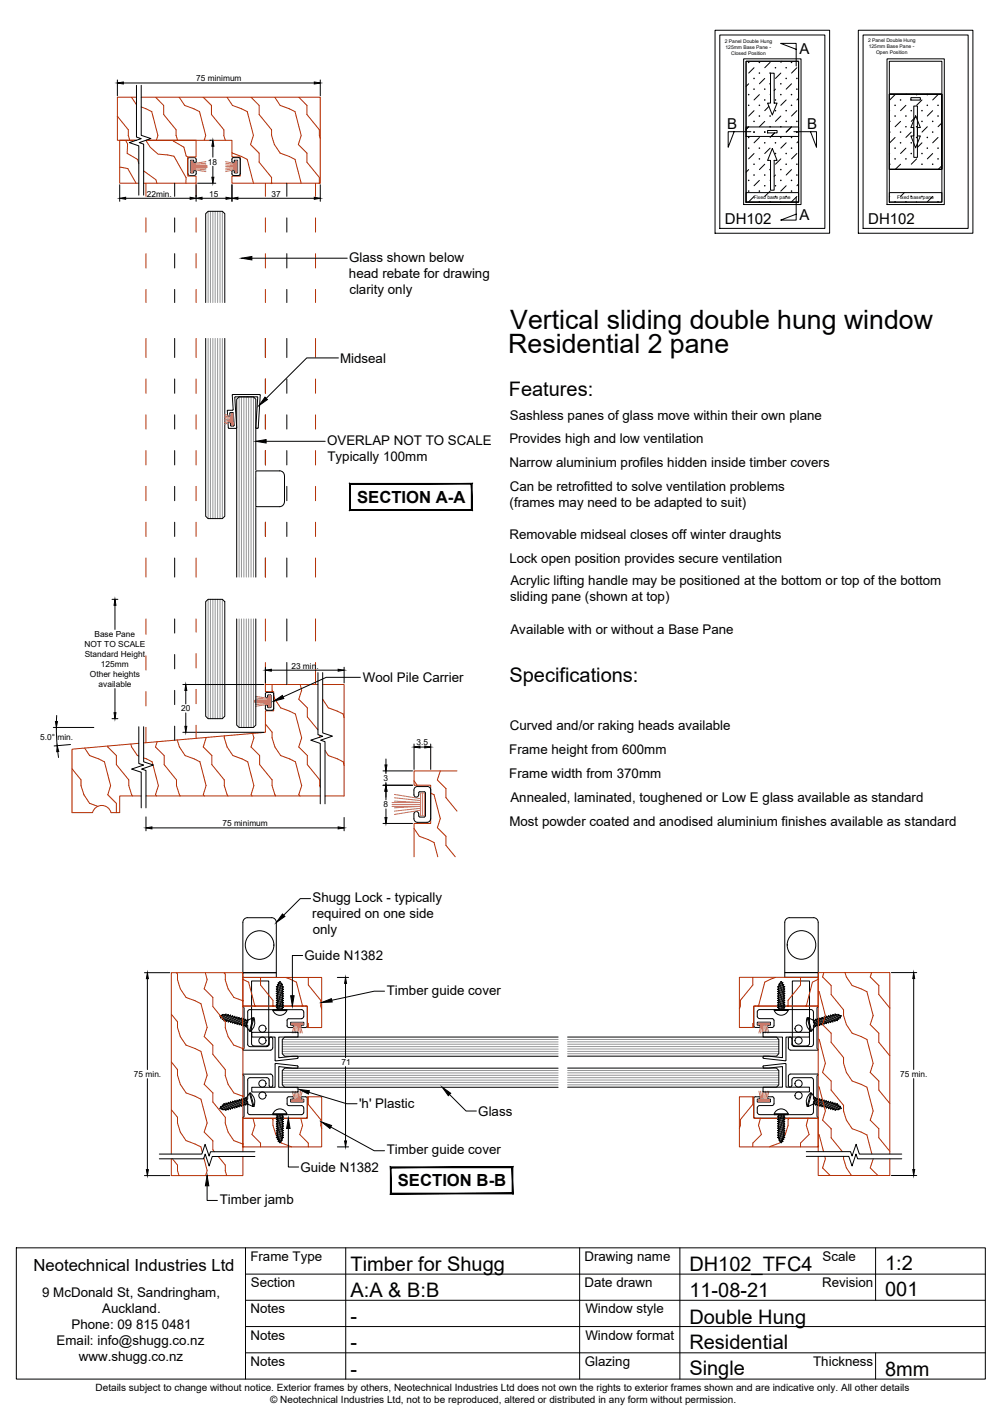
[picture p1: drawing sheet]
<svg xmlns="http://www.w3.org/2000/svg" width="210mm" height="297mm" viewBox="0 0 210 297" stroke-linecap="round" stroke-linejoin="round" font-family="sans-serif">
<!-- layer: APL Notes -->
<g fill="#000" stroke="#000" stroke-width=".21">
<path d="M98.7 101.4v5.4l.2 .1zM98.7 101.4l.2-.1v5.6zM73.4 101.4h25.3l.2-.1zM73.2 101.3h25.7l-25.5 .1zM73.2 101.3l.2 5.5v-5.4zM73.2 101.3l.2 5.5-.2 .1zM73.4 106.8l-.2 .1 25.5-.1zM73.2 106.9l25.5-.1 .2 .1z"/>
<path d="M107.3 244.6v5.3l.1 .2zM107.4 244.4v5.7l-.1-5.5zM81.9 244.6h25.4l.1-.2zM81.8 244.4h25.6l-25.5 .2zM81.8 244.4l.1 5.5v-5.3zM81.8 244.4l.1 5.5-.1 .2zM81.9 249.9l-.1 .2 25.5-.2zM81.8 250.1l25.5-.2 .1 .2z"/>
</g>
<!-- layer: Glass -->
<g fill="none" stroke="#939598" stroke-width=".21">
<path d="M43.6 44.3v19.1M44.1 44.3v19.1M44.6 44.3v19.1M45.1 44.3v19.1M45.6 44.3v19.1M46.1 44.3v19.1M46.6 44.3v19.1M43.6 70.9v37.7M44.1 70.9v37.7M44.6 70.9v37.7M45.1 70.9v37.7M45.6 70.9v37.7"/>
<path d="M46.1 70.9v37.7M46.6 70.9v37.7M50.1 83.1v37.8M50.6 83.1v37.8M51.1 83.1v37.8M51.6 83.1v37.8M52.1 83.1v37.8M52.6 83.1v37.8M53.1 83.1v37.8M43.6 125.5v25M44.1 125.5v25M44.6 125.5v25"/>
<path d="M45.1 125.5v25M45.6 125.5v25M46.1 125.5v25M46.6 125.5v25M50.1 129.7v22.7M50.6 129.7v22.7M51.1 129.7v22.7M51.6 129.7v22.7M52.1 129.7v22.7M52.6 129.7v22.7M53.1 129.7v22.7M59.1 219.3h57.8"/>
<path d="M59.1 219.8h57.8M59.1 218.7h57.8M59.1 218.3h57.8M59.1 217.7h57.8M118.9 219.7h44.2M118.9 218.7h44.2M118.9 217.7h44.2M118.9 219.2h44.2M118.9 218.2h44.2M59.1 220.2h57.8M59.1 220.8h57.8M59.1 225.7h57.8"/>
<path d="M59.1 225.3h57.8M59.1 224.8h57.8M59.1 226.3h57.8M59.1 226.7h57.8M59.1 227.3h57.8M59.1 224.2h57.8M118.9 220.2h44.2M118.9 220.7h44.2M118.9 225.7h44.2M118.9 225.2h44.2M118.9 226.2h44.2M118.9 226.7h44.2"/>
<path d="M118.9 227.3h44.2M118.9 224.2h44.2M118.9 224.7h44.2"/>
</g>
<g fill="none" stroke="#000" stroke-width=".21">
<path d="M43.1 70.9v37.2l.5 .5h3l.5-.5v-37.2M43.1 63.4v-18.6l.5-.5h3l.5 .5v18.6M58.6 98.6a1.01 1.01 0 0 1 1 1M58.6 98.6h-5v7.5h5M59.6 99.6v5.5M59.6 105.1a1.01 1.01 0 0 1-1 1M43.1 126l.5-.5h3l.5 .5v24l-.5 .5h-3l-.5-.5zM49.6 129.7v22.2l.5 .5h3l.5-.5v-22.2M49.6 120.9v-37.3l.5-.5h3l.5 .5v37.3M116.9 217.2h-57.3l-.5 .5v3.1l.5 .5h57.3M118.9 217.2h43.8l.4 .5v3l-.4 .5h-43.8M57.7 222.8l4.7 .5v.5l-4-.4v4.4h4v1h-9.7v-1h4.9z"/>
<path d="M62.3 221.7l.1-.4-4 .3v-4.4h4v-1h-9.7v1h4.9l.1 5 4.6-.5M116.9 223.8h-57.3l-.5 .4v3.1l.5 .5h57.3M118.9 223.7h43.8l.4 .5v3.1l-.4 .4h-43.8M159.9 221.7v-.5l4 .4v-4.4h-4.1v-1h9.8v1h-5v4.9M160 221.7l4.5 .5 .1-.1M164.6 222.9l-.1-.1-4.5 .5M164.6 222.9v4.8h5v1h-9.8v-1h4.1v-4.3l-4 .3v-.4"/>
<circle cx="55" cy="218" r=".75"/>
<circle cx="55" cy="215.5" r=".75"/>
<circle cx="167.3" cy="215.5" r=".75"/>
<circle cx="167.3" cy="218" r=".75"/>
<circle cx="55" cy="227" r=".75"/>
<circle cx="55" cy="229.5" r=".75"/>
<circle cx="167.3" cy="229.5" r=".75"/>
<circle cx="167.3" cy="227" r=".75"/>
</g>
<!-- layer: Text2 -->
<path d="M23.5 125.5h1.2M24.1 126.8v5.1M23.5 150.5h1.2M24.1 144.2v5.1" fill="none" stroke="#000" stroke-width=".21"/>
<path d="M24.1 125.5l.2 1.3h-.4zM23.9 149.3h.4l-.2 1.2z" fill="#000" stroke="#000" stroke-width=".21"/>
<!-- layer: Timber 1 -->
<g fill="none" stroke="#b82e00" stroke-width=".21">
<path d="M24.6 24.3l2.3 2.9v1.2l.3 1M25.1 35l1.7 .3 1.7 3.1M26.3 29.4l.4 .7-.1 2 2.2 1.3 .3 .9M27.6 20.4l1 1.5M28.6 20.4h-4v9h4h-3.5v9h4M29.6 20.4h37.5v18h-18.5v-1.5h1.7v-4h-1.7v-3.5h-18h10.5v3.5h-1.8v4h1.8v1.5h-11M29.6 22.4l2.2 1 1.3 5-.3 1M30.1 35.8l2.6 1.9 .2 .7M30.6 29.4l.9 1.4 1.6 1.5 3.3 .4 2.6 4.5-.1 1.2M30.6 38.4v2.7M32.6 20.4l1.7 1.7v1.9l2.6 3.2v1.2l.3 1M36.3 29.4v.2l2.2 1.2 .5 1.9 .3 .2"/>
<path d="M37.5 20.4l1.2 1.7 3.1 1.3 1.3 5-.3 1M41.1 38.4v2.7M42.6 20.4l1.7 1.7v1.9l2.6 3.2v1.2M46.9 28.4l.3 1M47.6 20.4l1.1 1.7 3.1 1.3 1.3 5-.6 1.9 1.8 1.8v1.9l2.6 3.2v1.2M48.6 31.9l3.2 1.5 1.3 5M52.6 20.4l1.7 1.7v1.9l2.6 3.2v1.2l.6 1.9 1.2 1.8 3.1 1.3 1.3 5M55.6 38.4v2.7M57.6 20.4l1.1 1.7 3.1 1.3 1.3 5-.6 1.9 1.8 1.8v1.9l2.6 3.2v1.2M62.6 20.4l1.7 1.7v1.9l2.6 3.2v1.2l.2 .6M66.1 38.4v2.7M30.6 45.6v3"/>
<path d="M30.6 53.1v3M41.1 45.6v3M41.1 53.1v3M55.6 45.6v3M55.6 53.1v3M66.1 45.6v3M66.1 53.1v3M30.6 60.6v2.8M30.6 70.9v4M30.6 79.4v3M41.1 60.6v2.8M41.1 70.9v4"/>
<path d="M41.1 79.4v3M55.6 60.6v2.8M55.6 70.9v4M55.6 79.4v3M66.1 60.6v2.8M66.1 70.9v4M66.1 79.4v3M30.6 86.9v3M30.6 94.4v3M41.1 86.9v3M41.1 94.4v3M55.6 86.9v3"/>
<path d="M55.6 94.4v3M66.1 86.9v3M66.1 94.4v3M30.6 101.9v3M30.6 109.4v3M30.6 116.9v4M41.1 101.9v3M41.1 109.4v3M41.1 116.9v4M55.6 101.9v3M55.6 109.4v3M55.6 116.9v4"/>
<path d="M66.1 101.9v3M66.1 109.4v3M66.1 116.9v4M30.6 129.7v3.2M30.6 137.4v3M41.1 129.7v2.7M41.1 136.9v3M55.6 129.7v4.6M55.6 138.8v4.6M66.1 129.7v4.6M66.1 138.8v4.6M17.7 156.7l1.1 1.6 3.1 1.3 1.3 5-.6 1.9 1.8 1.8v1.9"/>
<path d="M22.6 156.3v.2l1.8 1.8v1.9l2.6 3.2v1.2l.7 2.1M27.4 155.9l.2 .6 1.2 1.8 .3 .1M29.1 155.7l-14 1.2v13.3h4.3a1.99 1.99 0 0 1 1.9-1.5 1.99 1.99 0 0 1 2 1.5h1.8v-3.5h4.5M30.1 158.8l1.8 .8 1.3 5-.6 1.9 .2 .2M30.6 144.9v3M30.6 152.4v3.2M32.9 155.4l-.3 1.1 1.8 1.8v1.9l2.6 3.2v1.2l.8 2.1M37.1 155l.5 1.5 1.2 1.8 3.1 1.3 1.3 5-.6 1.9 .2 .2M41.1 144.4v3M41.1 151.9v2.8M43.2 154.5l-.6 2 1.8 1.8v1.9l2.6 3.2v1.2l.7 2.1M47 154.1l.6 2.4 1.2 1.8 3.1 1.3 1.3 5-.6 1.9 .2 .2"/>
<path d="M52.9 153.6l.3 1-.6 1.9 1.8 1.8v1.9l2.6 3.2v1.2l.8 2.1M55.6 151.7l1.4 1.7v1.2l.6 1.9 1.2 1.8 3.1 1.3 1.3 5-.6 1.9 .2 .2M57 143.4l.1 1.5M57.3 145.7l.3 .8 1.2 1.8 3.1 1.3 1.3 5-.6 1.9 1.8 1.8v1.9l2.6 3.2 .1 1.5M62.9 143.4l.3 1.2-.6 1.9 1.8 1.8v1.9l2.2 2.7M66.6 143.4h-11v1.5h1.7v4h-1.7v4.5l-25.5 2.2M67 154v.4M67.6 143.4h4.5v23.3h-4M67.6 146.5l1.2 1.8 3.1 1.3 .2 .8M68.1 157.2l.7 1.1 3.1 1.3 .2 .8M15.1 161l1.9 2.4v1.2l.6 1.9 1.2 1.8 1.7 .6M30.6 166.7h36.5"/>
<path d="M86.7 173.5l1.1 1.7 3.1 1.3 .8 3M86.7 163.5l.7 1M90.2 166.1l.7 .4 1.3 5-.6 1.9 1.8 1.8v1.9l2 2.4M92.2 161.5l-.6 1.9 1.8 1.8v1.9l2.3 2.8M95.7 161.5h-9v3h3.5v8h-3.5v7M35.9 212.5l1.3 1.5v1.3l.6 1.8 1.2 1.9M36.9 203.8l.3 .3v1.1l.6 1.9 1.2 1.8 3.1 1.4 1.3 5M39 218.9l3.1 1.3 1.3 5M43 203.8l.4 1.4M43.4 215.3l-.6 1.9 1.8 1.8v1.9l2.6 3.2v1.2l.6 1.8 1.2 1.8 1.9 .7M43.4 205.3l-.6 1.8 1.8 1.8v1.9l2.6 3.2v1.3l.6 1.8 1.2 1.9M46.9 203.8l.3 .3v1.1l.6 1.9 1.2 1.8 1.9 .7"/>
<path d="M49 218.9l1.9 .8M50.9 204.8h16.5v10.5h-3v-4.6h-13.5zM50.9 205.2l1.2 .5 1.3 5M54.6 204.8v1.5l2.6 3.3v1.1M59.8 204.8l2.3 .9 1.3 5M64.4 214.3l.2 .1v.9M64.6 204.8v1.5l2.6 3.3v1.1l.2 .7M154.9 204.7h16.5v6h-13.5v4.5h-3zM157.7 204.7v1.6l-2.6 3.2v1.2l-.2 .7M157.9 214.2l-.2 .2v.8M162.5 204.7l-2.3 1-1.3 5M167.7 204.7v1.6l-2.6 3.2v1.2"/>
<path d="M171.4 205.1l-1.2 .6-1.3 5M171.4 207.6l.2 .1 1.3 5-.6 1.9 1.8 1.8v1.9l2.6 3.2v1.2l.6 1.9 1.2 1.8 3.1 1.3 1.3 5-.6 1.9 1.8 1.8v1.9l2.3 2.9M171.4 217.6l.2 .1 1.3 5-.6 1.9 1.8 1.8v1.9l2.6 3.2v1.2l.6 1.9 1.2 1.8 3.1 1.4 1 4M172.6 203.7l-.3 .9 1.8 1.8v1.9l2.6 3.2v1.2l.6 1.9 1.2 1.8 3.1 1.3 1.3 5-.6 1.9 1.8 1.8v1.9l2.3 2.9M177 203.7l.3 .9 1.2 1.8 3.1 1.3 1.3 5-.6 1.9 1.8 1.8v1.9l2.3 2.9M182.6 203.7l-.3 .9 1.8 1.8v1.9l2.3 2.9M35.9 222.4l1.3 1.7v1.1l.6 1.9 1.2 1.8 3.1 1.4 1.3 5M35.9 232.5l1.3 1.5v1.3l.6 1.9 1.2 1.8M39 238.9l3.1 1.3 .3 1.2M43.4 235.3l-.6 1.9 1.8 1.8v1.9l.3 .4M43.4 225.3l-.6 1.8 1.8 1.8v2l2.6 3.1v1.3l.6 1.9 1.2 1.8M49 238.9l1.9 .8"/>
<path d="M50.9 234.3h13.5v-4.5h3v10.4h-16.5zM53 234.3l.4 1.5-.6 1.8 1.8 1.9v.7M57 234.3l.2 .3v1.2l.6 1.8 1.2 1.9 2.1 .7M63 234.3l.4 1.5-.6 1.8 1.8 1.9v.7M64.6 229.8v1.6l2.6 3.2v1.2l.2 .6M154.9 229.8h3v4.4h13.5v6h-16.5zM157.7 229.8v1.5l-2.6 3.2v1.2l-.2 .7M159.3 234.2l-.4 1.5 .6 1.9-1.8 1.8v.8M165.3 234.2l-.2 .3v1.2l-.6 1.9-1.2 1.8-2.1 .8M169.3 234.2l-.4 1.5 .6 1.9-1.8 1.8v.8M171.4 227.6l.2 .1 1.3 5-.6 1.9 1.8 1.8v1.9l2.4 2.9M171.4 237.6l.2 .2 .9 3.4"/>
<path d="M36.1 242.7l1.1 1.4v1.2l.3 1M42.7 242.6l.7 2.6M43.4 245.3l-.3 1M45.7 242.3l1.5 1.8v1.2l.3 1M50.9 242.3v4h-15v-3.6M50.9 241.3v-37.5h-15v38M50.9 240.2h.2M171.4 242.2v4h15v-3.5M171.4 241.2v-37.5h15v38.1M171.4 240.1l-.2 .1M172.8 242.2l.1 .5-.6 2 1.6 1.5M176.7 242.2v.5l.6 2 1.1 1.5"/>
<path d="M182.9 242.7l-.6 2 1.6 1.5"/>
</g>
<!-- layer: Components -->
<g fill="none" stroke="#000" stroke-width=".21">
<path d="M39.7 33l-.4 .4 .1 3.2 .3 .2h1l.4-.4M39.7 33h1M40 36.2h.5M40.5 33.6l.2 .5h.1l.3-.2M40.5 33.6l-.6 .1v2.4l.1 .1M40.7 33l.4 .4M41.1 35.9l-.3-.3-.1 .1-.2 .5M41.1 33.4v.5M41.1 35.9v.5M48.6 33.4v.5l.2 .2h.2l.2-.5M48.9 33l-.3 .4M49 33h1"/>
<path d="M49.2 36.2l-.2-.5-.2-.1-.2 .3v.5M49.2 33.6l.6 .1v2.4l-.1 .1M49.2 36.2h.5M50 33l.3 .4v3.2l-.3 .2h-1l-.4-.4M47.7 85.9l-.1 .2 .2 1.1M47.8 87.2h.2M48.1 87l-.1 .2M48.3 88.6h-.5l.1 1.1h1.5l.2-.1M48.3 88.6l.1 .6M48.8 85.8l-.1 .1h-1M48.9 86.5h-.7v.5M48.9 86.6l.2 2.5"/>
<path d="M49 89.1l-.6 .1M49.3 83.1l-.1 .2 .4 6.3M49.3 83.1h4.6l.1 .2M54 83.3l-.4 6.3 .1 .1M54.4 82.6l.1 .2-.4 6.8-.4 .1M54.4 82.6l-5.7 .1 .1 3.1M55.6 145.4l.2-.3 1.2-.1 .3 .4v3.2l-.3 .2h-1l-.4-.4M55.6 147.9l.2-.3 .2 .1 .2 .5M55.6 145.9l.2 .2 .3-.2v-.3h.5l.2 .1v2.4l-.2 .1M55.6 145.4v.5M55.6 147.9v.5M56.2 148.2h.5"/>
<path d="M88 171.1h-.2l-.1-.6a.5 .5 0 0 0-.5-.5 .5 .5 0 0 0-.5 .5v1a.75 .75 0 0 0 .8 .8h2a.75 .75 0 0 0 .7-.8M88 165.8l-.3 .3M88 165.9l.9-.1 .2 .3M89.1 170.9l-.2 .2-.9 .1M89.1 166.1v4.8M90.2 165.5a.71 .71 0 0 0-.7-.8l-2 .1a.72 .72 0 0 0-.8 .7v1a.5 .5 0 0 0 .5 .5 .5 .5 0 0 0 .5-.5v-.4M90.2 165.5v6M46.5 212.7l-.4 .1 .1 .4 .6-.7-.6 .5M46.7 213.5l.2 .1M46.9 213.6v.3l.2-.2M47.1 212.5l-.5 .8-.2-.1M47.1 212.5l.3-.1-.1 .2"/>
<path d="M47.1 212.5l-.4 .1M47.1 213.7h.3M47.3 212.6l-.7 1v-.3M47.3 212.6l.3 .1M47.4 213.7l-.1 .3 .3-.2M47.6 213.8l.2 .1M47.6 212.7l.2-.2v.2M47.6 212.7l-.7 .9M47.8 212.7l-.7 1M47.8 212.7l.2 .1M47.8 213.9v.2l.2-.2M48 213.9l.3 .1v.2l.2-.2"/>
<path d="M48.2 212.8l-.6 1M48.5 214l.2 .1v.2l.3-.1M48.5 212.9l-.3-.1 .1-.2-.3 .2-.6 .9M48.5 212.9l.2-.1v.2h.3l.2-.1-.7 1.1M48.5 212.9l-.7 1M48.7 213l-.7 .9M49 213l-.7 1M49 214.2h.2M49.1 213.1l.3 .1-.7 .9M49.2 214.2v.3l.2-.2M49.4 213.2l.3-.2-.1 .2M49.4 214.3l.2 .1"/>
<path d="M49.6 213.2l.3 .1 .2-.2v.2M49.6 213.2l-.6 1M49.6 214.4v.2l.3-.2M49.9 214.4l.2 .1M49.9 213.3l-.7 .9M50.1 213.3l.2 .1M50.1 213.3l-.7 1M50.1 214.5v.2l.2-.2M50.3 213.4l.3-.2-.1 .3M50.3 214.5l.3 .1M50.3 213.4l-.7 1M50.5 213.5h.3"/>
<path d="M50.5 213.5l-.6 .9M50.6 214.6v.2l.2-.1h.2M50.8 213.5l.2-.1v.2M50.8 213.5l-.7 1M51 213.6l.3 .1M51 213.6l-.7 .9M51 214.7v.3l.2-.2M51.2 214.8h.3M51.3 213.7l.2-.2-.1 .2 .3 .1M51.3 213.7l-.7 .9M51.4 213.7l-.6 1M51.5 214.8v.3l.1-.1"/>
<path d="M51.7 214.6l-.2 .2M51.7 213.8l-.7 .9M51.9 213.9l-.7 .9M51.9 213.7l1.1-.5-.7 2.8-.7-1zM51.9 213.7l-.2 .1M52.3 216h.1M53 213.2h.2M53.2 213.2a2.34 2.34 0 0 1-.8 2.8M53.2 213.2l-.8 2.8M57.2 211.7a1.56 1.56 0 0 0 1.4 1 1.56 1.56 0 0 0 1.5-1M57.2 211.5h2.9v.2h-2.9zM58.1 207.1l1.1 .4 .2 .2h-.2v.3"/>
<path d="M58.1 207.8v.3h-.2l.2 .2M58.1 206.6l-.2 .1 .2 .2M58.1 207.1l-.2 .1 .2 .1M58.1 209l-.2 .1 .2 .1M58.1 209.5h-.2l.2 .2M58.1 210h-.2l.2 .2M58.1 210.9l-.2 .1 .2 .1M58.1 210.4l-.2 .1 .2 .2v.2M58.1 210.4l1.3 .6h-.2v.3M58.1 208.3v.2l-.2 .1 .2 .2M58.1 208.5l1.1 .5v-.3M58.1 207.8l1.1 .4"/>
<path d="M58.1 208.1l1.1 .4M58.1 207.3l1.1 .4M58.1 207.6l1.1 .4M58.1 206.9l1.1 .3M58.1 206.6l1.1 .5M58.1 207.6h-.2l.2 .2M58.1 206.9v.2M58.1 207.3v.3M58.1 208.8v.2M58.1 209.2v.3M58.1 209.7v.3M58.1 210.2v.2"/>
<path d="M58.1 211.1v.3M58.1 211.4h-.2v.1M58.1 209.7l1.1 .4M58.1 209.5l1.1 .4M58.1 209.2l1.1 .4M58.1 209l1.1 .4M58.1 210.2l1.1 .4M58.1 210l1.1 .4M58.1 210.7l1.1 .3M58.1 210.9l1.1 .4M58.1 211.1l1 .4M58.1 211.4l.3 .1"/>
<path d="M58.1 208.8l1.1 .4M58.3 206.3h-.2l.2 .2M58.3 206.5l.9 .3M58.3 206.5l-.2 .1M58.5 205.9l.4 .1M58.5 206l.4 .2M58.9 206l-.2-.4h-.1l-.1 .3h-.2l.2 .1-.2 .3 .9 .3M58.9 206l.3 .2h-.3M58.9 206.2l.3 .4M59.2 206.6l.2 .2h-.2M59.2 207.1l.2 .1h-.2M59.2 208l.2 .2h-.2v.3l.2 .2-1.3-.4"/>
<path d="M59.2 209l.2 .2h-.2M59.2 209.2v.2l.2 .2h-.2M59.2 209.9l.2 .2h-.2M59.2 210.4l.2 .2h-.2M59.2 206.8v.3M59.2 207.2v.3M59.2 209.6v.3M59.2 210.1v.3M59.2 210.6v.2M59.2 211.3l.2 .2M162.2 211.7a1.56 1.56 0 0 0 1.4 1 1.56 1.56 0 0 0 1.5-1M162.2 211.5h2.9v.2h-2.9z"/>
<path d="M163.1 206.6l-.2 .2h.2M163.1 207l-.2 .2h.2M163.1 208l-.2 .2h.2v.3l-.2 .2 1.3-.4M163.1 208.9l-.2 .2h.2M163.1 209.1v.3l-.2 .2h.2M163.1 209.9l-.2 .2h.2M163.1 210.4l-.2 .2h.2M163.1 206.8v.2M163.1 207.2v.3M163.1 209.6v.3M163.1 210.1v.3M163.1 210.6v.2"/>
<path d="M163.1 211.3l-.2 .2M163.3 206l.3-.4 .4 .3-.2 .1 .2 .2-.9 .4M163.3 206l-.2 .2h.2M163.3 206.2l-.2 .4M163.8 205.8l-.5 .2M163.8 206l-.5 .2M164 206.2l.2 .1-.2 .1M164 206.4l-.9 .4M164 206.4l.2 .2M164.2 207.1l-1.1 .4-.2 .2h.2v.3M164.2 207.8v.3h.2l-.2 .2M164.2 206.6l.2 .1-.2 .1"/>
<path d="M164.2 207.1l.2 .1-.2 .1M164.2 209h.2l-.2 .2M164.2 209.5h.2l-.2 .2M164.2 210h.2l-.2 .2M164.2 210.9l.2 .1-.2 .1M164.2 210.4l.2 .1-.2 .2v.2M164.2 210.4l-1.1 .4-.2 .2h.2v.3M164.2 208.3v.2l.2 .1-.2 .2M164.2 208.5l-1.1 .4v-.2M164.2 207.8l-1.1 .4M164.2 208.1l-1.1 .4M164.2 207.3l-1.1 .4"/>
<path d="M164.2 207.6l-1.1 .4M164.2 206.8l-1.1 .4M164.2 206.6l-1.1 .4M164.2 207.6h.2l-.2 .2M164.2 206.8v.3M164.2 207.3v.3M164.2 208.8v.2M164.2 209.2v.3M164.2 209.7v.3M164.2 210.2v.2M164.2 211.1v.3M164.2 211.4h.2l-.1 .1"/>
<path d="M164.2 209.7l-1.1 .4M164.2 209.5l-1.1 .4M164.2 209.2l-1.1 .4M164.2 209l-1.1 .4M164.2 210.2l-1.1 .4M164.2 210l-1.1 .4M164.2 210.7l-1.1 .3M164.2 210.9l-1.1 .4M164.2 211.1l-1 .4M164.2 211.4l-.3 .1M164.2 208.8l-1.1 .3M169.1 213.2a2.34 2.34 0 0 0 .7 2.8"/>
<path d="M169.3 213.2h-.2l.7 2.8M170 216h-.2M170.4 213.7l.2 .1M170.4 213.9l.6 .9M170.6 213.8l.7 .9M170.6 214.6l.2 .2M170.7 215l-.3-1.3-1.1-.5 .7 2.8M170.7 215l-.7 1M170.8 214.8v.3l-.1-.1M170.9 213.7l.6 1M171 213.6l-.2-.1 .1 .2-.3 .1M171 214.8h-.2"/>
<path d="M171 213.6l.7 1M171.3 214.7v.2l-.3-.1M171.3 213.6h-.3M171.3 213.6l.7 .9M171.5 213.5l-.2-.1v.2M171.5 213.5l.7 1M171.7 214.6v.2l-.2-.1h-.2M171.8 213.5h-.3M171.8 213.5l.6 .9M172 213.4l-.3-.2 .1 .3M172 213.4l.6 .9M172 214.5l-.3 .1"/>
<path d="M172.2 214.5v.2l-.2-.2M172.2 213.3l-.2 .1M172.2 213.3l.7 1M172.4 214.4l-.2 .1M172.4 213.3l.7 .9M172.6 214.3v.3l-.2-.2M172.7 213.2l-.3 .1-.2-.2v.2M172.7 213.2l.6 1M172.9 213.2l-.3-.2 .1 .2M172.9 214.3h-.3M173.1 214.2v.2l-.2-.1M173.1 213.1l-.2 .1 .7 .9"/>
<path d="M173.3 213l.7 1M173.3 214.2h-.2M173.6 213l.7 .9M173.8 212.9l.2-.1v-.2l.9 1.1M173.8 212.9l-.3-.1 .1 .2h-.3l-.2-.1 .7 1.1M173.8 214l-.2 .1v.2l-.3-.1M173.8 212.9l.7 1M174 212.8l.7 1M174.3 213.9l-.3 .1v.2l-.2-.2M174.5 213.9v.2l-.2-.2M174.5 212.7l.7 1M174.5 212.7l-.3 .1"/>
<path d="M174.7 212.7l-.3-.2 .1 .2M174.7 212.7l.7 .9M174.7 213.8l-.2 .1M174.9 213.7v.3l-.2-.2M175 212.6l.7 .9v-.2M175 212.6l-.3 .1M175.2 212.5l.5 .8 .2-.2M175.2 212.5l-.3-.1 .1 .2M175.2 212.5l.4 .1M175.2 213.7h-.3M175.4 213.6v.2l-.2-.1M175.6 213.4l-.2 .2"/>
<path d="M175.8 212.7l.4 .1-.1 .4-.6-.7 .6 .5M46.2 232l.6 .5-.6-.7-.1 .4 .4 .1M46.4 231.9l.2-.2 .5 .8M46.6 231.7v-.3l.7 1M46.7 232.4l.4 .1M46.9 231.4l.7 .9M46.9 231.4l-.2 .2M47.1 231.3l-.2-.2v.3M47.1 231.3l.7 1M47.3 232.4l.1 .2-.3-.1M47.4 231.3l.6 .9 .3 .2-.1-.2 .3-.1M47.4 231.3h-.3"/>
<path d="M47.6 231.2l-.3-.2 .1 .3M47.6 231.2l.6 1M47.6 232.3l-.3 .1M47.8 232.3v.2l-.2-.2M47.8 231.1l.7 1M47.8 231.1l-.2 .1M48 231.1l.7 .9M48 232.2l-.2 .1M48 231.1l-.2-.2v.2M48.3 231l.7 1M48.5 231l-.2-.2v.2l-.3 .1M48.5 231l.7 1.1-.5-.1v.2l-.2-.1"/>
<path d="M48.7 230.9l.7 .9-.3 .1M49 230.8l-.3-.1v.2l-.2 .1M49 230.8l.6 1M49.2 230.8h-.2M49.2 230.8l.7 .9M49.4 230.7l-.2-.2v.3M49.4 230.7l.7 1M49.6 231.8l.1 .2-.3-.2M49.6 230.6l-.2 .1M49.6 230.6l.7 1M49.9 230.6l-.3-.2v.2M49.9 230.6l.6 .9"/>
<path d="M50.1 231.7v.2l-.2-.2-.3 .1M50.1 230.5l-.2 .1M50.1 230.5l.7 1M50.3 230.5l-.2-.2v.2M50.3 231.6l-.2 .1M50.3 230.5l.7 .9M50.5 231.5l.1 .3-.3-.2M50.6 230.4l-.3 .1M50.6 230.4l.7 1M50.8 231.5h-.3M50.8 230.3l.6 1M51 231.4v.2l-.2-.1"/>
<path d="M51 230.3h-.2l-.2-.1v.2M51 230.3l.7 .9M51.2 230.2l-.2-.2v.3M51.2 230.2l.7 .9M51.3 231.4h-.3M51.5 230.2h-.3M51.5 230.2l.2 .2M51.6 230l-.1-.1v.3M51.7 231.2l-.3 .1 .1 .2-.2-.1M51.7 231.2l.3 .2-.1-.1M52.3 229l.7 2.8-1.1-.5-.3-1.3zM52.4 229a2.34 2.34 0 0 1 .8 2.8"/>
<path d="M52.4 229l.8 2.8M52.4 229h-.1M53.2 231.8h-.2M57.2 233.3a1.56 1.56 0 0 1 1.4-1 1.56 1.56 0 0 1 1.5 1M57.2 233.3h2.9v.2h-2.9zM57.9 233.5v.1h.2M58.1 236.7l-.2 .2h.2v.3M58.1 238.1l-.2 .2 .2 .1M58.1 237.7l-.2 .1 .2 .1M58.1 236.7l1.3-.4-.2 .2v.3h.2l-.2 .2M58.1 235.8l-.2 .1 .2 .1M58.1 235.3l-.2 .2h.2"/>
<path d="M58.1 234.8l-.2 .2h.2M58.1 233.9l-.2 .1 .2 .1M58.1 234.1v.2l-.2 .2 .2 .1M58.1 236.2l-.2 .2 .2 .1v.2M58.1 233.6v.3M58.1 234.6v.2M58.1 235v.3M58.1 235.5v.3M58.1 236v.2M58.1 237.4v.3M58.1 237.9v.2M58.1 237.2l-.2 .2h.2"/>
<path d="M58.1 238.4l.2 .1M58.3 238.5l-.2 .2 .2 .1M58.4 233.5l-.3 .1M58.9 238.8h.3l-.3 .2M58.9 239l-.4 .1M58.9 238.8l-.4 .2M59.1 233.5l-1 .4M59.2 238.4l-.9 .4 .2 .2-.2 .1h.2l.1 .3h.1l.2-.4M59.2 237v.3h.2l-1.3 .6M59.2 238.2h.2l-.2 .2M59.2 237.8h.2l-.2 .1M59.2 235.8h.2l-.2 .3"/>
<path d="M59.2 235.4h.2l-.2 .2v.2M59.2 234.9h.2l-.2 .2M59.2 234.4h.2l-.2 .2M59.2 233.7v.3h.2l-.2 .2-1.1 .4M59.2 236.3v-.2l-1.1 .4M59.2 234.2v.2M59.2 234.6v.3M59.2 235.1v.3M59.2 237.5v.3M59.2 237.9v.3M59.2 236.8l-1.1 .4M59.2 236.5l-1.1 .4"/>
<path d="M59.2 238.2l-.9 .3M59.2 237.3l-1.1 .4M59.2 237l-1.1 .4M59.2 237.8l-1.1 .3M59.2 237.9l-1.1 .5M59.2 238.4l-.3 .4M59.2 234.9l-1.1 .4M59.2 235.1l-1.1 .4M59.2 235.4l-1.1 .4M59.2 235.6l-1.1 .4M59.2 234.4l-1.1 .4M59.2 234.6l-1.1 .4"/>
<path d="M59.2 234l-1.1 .3M59.2 233.7l-1.1 .4M59.2 235.8l-1.1 .4M59.4 233.5l-.2 .2M162.2 233.3a1.56 1.56 0 0 1 1.4-1 1.56 1.56 0 0 1 1.5 1M162.2 233.3h2.9v.2h-2.9zM162.9 233.5l.2 .2M163.1 238.4l.9 .3-.2 .2 .2 .2h-.2l-.1 .3-.4-.4M163.1 237v.3h-.2l.2 .2 1.1 .4M163.1 238.2h-.2l.2 .2M163.1 237.7l-.2 .1 .2 .1M163.1 235.8h-.2l.2 .2"/>
<path d="M163.1 235.4h-.2l.2 .2v.2M163.1 234.9h-.2l.2 .2M163.1 234.4h-.2l.2 .2M163.1 233.7v.2h-.2l.2 .2 1.1 .5M163.1 236.3v-.3l1.1 .5M163.1 234.2v.2M163.1 234.6v.3M163.1 235.1v.3M163.1 237.5v.2M163.1 237.9v.3M163.1 236.8l1.1 .4M163.1 236.5l1.1 .4"/>
<path d="M163.1 238.2l.9 .3M163.1 237.3l1.1 .3M163.1 237l1.1 .4M163.1 237.7l1.1 .4M163.1 237.9l1.1 .4M163.1 238.4l.2 .4M163.1 234.9l1.1 .4M163.1 235.1l1.1 .4M163.1 235.4l1.1 .4M163.1 235.6l1.1 .4M163.1 234.4l1.1 .4M163.1 234.6l1.1 .4"/>
<path d="M163.1 233.9l1.1 .4M163.1 233.7l1.1 .4M163.1 235.8l1.1 .4M163.2 233.5l1 .4M163.3 238.8h-.2l.2 .2M163.3 239l.5 .1M163.3 238.8l.5 .1M163.9 233.5l.3 .1M164 238.5l.2 .2h-.2M164.2 236.7l.2 .2h-.2v.3M164.2 238.1l.2 .2h-.2M164.2 237.6l.2 .2-.2 .1"/>
<path d="M164.2 236.7l-1.3-.4 .2 .2v.3h-.2l.2 .2M164.2 235.8l.2 .1-.2 .1M164.2 235.3l.2 .2h-.2M164.2 234.8l.2 .2h-.2M164.2 233.9l.2 .1-.2 .1M164.2 234.1l.2 .4-.2 .1M164.2 236.2l.2 .2-.2 .1v.2M164.2 233.6v.3M164.2 234.6v.2M164.2 235v.3M164.2 235.5v.3M164.2 236v.2"/>
<path d="M164.2 237.4v.2M164.2 237.9v.2M164.2 237.2l.2 .1-.2 .1M164.2 238.3l-.2 .2M164.3 233.5l.1 .1h-.2M169.1 231.7l.2 .1M169.8 228.9l-.7 2.8M169.8 228.9l.2 .1M169.8 228.9a2.34 2.34 0 0 0-.7 2.8M170 229l-.7 2.8 1.1-.5M170 229l.7 1-.3 1.3M170.6 231.2l.3 .1-.1 .2 .2-.2"/>
<path d="M170.6 231.2l-.2 .1M170.7 230l.1-.1v.3M170.8 230.2h.2M170.8 230.2l-.2 .2M171 230.2l.3-.2v.3M171 231.3l.3 .1M171 230.2l-.6 .9M171.3 230.3h.2l.2-.1v.2M171.3 230.3l-.7 .9M171.3 231.4v.2l.2-.1M171.5 231.5h.3M171.5 230.3l-.6 1"/>
<path d="M171.7 230.4h.3M171.7 230.4l-.7 .9M171.8 231.5l-.1 .2 .3-.1M172 231.6l.2 .1M172 230.4l.2-.1v.2M172 230.4l-.7 1M172.2 230.5l.2 .1M172.2 230.5l-.7 1M172.2 231.7v.2l.2-.2 .3 .1M172.4 230.6l.2-.2v.2M172.4 230.6l-.6 .9M172.6 230.6l.3 .1"/>
<path d="M172.6 230.6l-.6 1M172.7 231.8l-.1 .2 .3-.2M172.9 230.7l.2-.2v.3M172.9 230.7l-.7 1M173.1 230.8h.2M173.1 230.8l-.7 .9M173.3 230.8l.3-.1v.2l.2 .1M173.3 230.8l-.6 1M173.6 230.9l-.7 .9 .2 .1M173.8 231l.2-.2v.2l.3 .1M173.8 231l-.7 1.1 .2-.1h.3l-.1 .2 .3-.1M174 231l-.7 1"/>
<path d="M174.2 232.2l.3 .1M174.3 231.1l-.7 .9M174.3 231.1l.2-.2v.2M174.5 231.1l-.7 1M174.5 231.1l.2 .1M174.5 232.3l-.1 .2 .3-.2M174.7 231.2l.2-.2v.3M174.7 231.2l-.7 .9M174.7 232.3l.3 .1M174.9 231.3l-.7 .9-.2 .2v-.3h-.2M174.9 231.3h.3M175 232.4l-.1 .2 .3-.2"/>
<path d="M175.2 231.3l.2-.2v.3M175.2 231.3l-.7 1M175.4 231.4l-.7 .9M175.4 231.4l.2 .1M175.6 232.4h-.4M175.7 231.7v-.3l-.7 1M175.9 231.8l-.2-.1-.5 .7M176.1 232l-.6 .5 .6-.8 .1 .5-.4 .1"/>
</g>
<!-- layer: WeatherStrip -->
<g fill="none" stroke="#b85c73" stroke-width=".21">
<path d="M40 33.7h.4v2.4h-.4zM40.2 33.7v2.4M40.4 34.9h3M40.4 35.5l2.7 .4M40.4 35.3l2.7 .3M43.1 34.6l-2.7 .1h3M43.1 33.9l-2.7 .4M43.1 34.2l-2.7 .3M43.4 35.1h-3l2.7 .1M47.3 33.9l2 .4M47.3 34.2l2 .3M47.3 34.6l2 .1"/>
<path d="M47.3 34.9h2M49.3 33.7h.4v2.4h-.4zM49.3 35.5l-2 .4M49.3 35.3l-2 .3M49.3 35.1l-2 .1M49.5 33.7v2.4M47 86.8l1.5 .4M47 87.1l1.5 .3M47 87.5l1.5 .1M47 87.8h1.5M48.5 86.6h.4v2.4h-.4zM48.5 88.4l-1.5 .5"/>
<path d="M48.5 88.2l-1.5 .3M48.5 88l-1.5 .2M48.7 86.6v2.4M53.3 146.9h3M53.3 147.1h3l-2.8 .2M53.5 146.6l2.8 .1h-3M53.5 145.9l2.8 .4M53.5 146.2l2.8 .3M56.3 145.7h.4v2.4h-.4zM56.3 147.5l-2.8 .5M56.3 147.3l-2.8 .3M56.5 145.7v2.4"/>
<path d="M82.1 168.5h6M82.1 168.9h6l-5.5 .3M82.6 167.8l5.5 .3h-6M82.6 166.4l5.5 .9M82.6 167.1l5.5 .6M88.1 166.1h.8v4.8h-.8zM88.1 169.7l-5.5 .9M88.1 169.3l-5.5 .6M88.5 166.1v4.8M61.1 214.3h2.4v.4h-2.4zM61.1 214.4h2.4M61.7 214.7l-.5 1.7"/>
<path d="M61.9 214.7l-.3 1.7M62.1 214.7l-.2 1.7M62.3 214.7v1.7M62.5 214.7l.1 1.7M62.7 214.7l.3 1.7M62.9 214.7l.4 1.7M158.8 214.2h2.4v.4h-2.4zM158.8 214.4h2.4M159.4 214.6l-.4 1.8M159.6 214.6l-.3 1.8M159.8 214.6l-.1 1.8M160 214.6v1.8"/>
<path d="M160.2 214.6l.2 1.8M160.4 214.6l.3 1.8M160.6 214.6l.5 1.8M61.1 230.4h2.4v.3h-2.4zM61.1 230.6h2.4M61.2 228.6l.5 1.8M61.6 228.6l.3 1.8M61.9 228.6l.2 1.8M62.3 228.6v1.8M62.6 228.6l-.1 1.8M63 228.6l-.3 1.8M63.3 228.6l-.4 1.8"/>
<path d="M158.8 230.3h2.4v.4h-2.4zM158.8 230.5h2.4M159 228.6l.4 1.7M159.3 228.6l.3 1.7M159.7 228.6l.1 1.7M160 228.6v1.7M160.4 228.6l-.2 1.7M160.7 228.6l-.3 1.7M161.1 228.6l-.5 1.7"/>
</g>
<!-- layer: AlumOutline -->
<g fill="none" stroke="#000" stroke-width=".21">
<path d="M36.6 38.4v2.7M60.1 38.4v2.7M36.6 45.6v3M36.6 53.1v3M60.1 45.6v3M60.1 53.1v3M36.6 60.6v2.8M36.6 70.9v4M36.6 79.4v3M55.6 70.9v4M55.6 79.4v3M60.1 60.6v2.8"/>
<path d="M60.1 70.9v4M60.1 79.4v3M36.6 86.9v3M36.6 94.4v3M55.6 86.9v3M55.6 94.4v3M60.1 86.9v3M60.1 94.4v3M36.6 101.9v3M36.6 109.4v3M36.6 116.9v4M55.6 101.9v3"/>
<path d="M55.6 109.4v3M55.6 116.9v4M60.1 101.9v3M60.1 109.4v3M60.1 116.9v4M36.6 129.7v2.9M36.6 137.1v3M60.1 129.7v4.6M60.1 138.8v4.6M36.6 144.6v3M36.6 152.1v3M50.9 219.8l.1 .2"/>
<path d="M51 210.7l-.1 .2 .2 .2v8.5l-.2 .2M51 210.7l13.3 .1 .1 4.1-.2 .3h-1.1v-.4l.5-.1v-.5h-2.7v.5h.4l.2 .3-.2 .3-1-.1-.2-.3M51.9 218.7l.2 .5h.3M51.9 212v2.2l-.3 .3 .3 .3v3.9M52.4 211.5l-.5 .2v.3M52.4 219.3h3.5M52.4 211.5h10.7M55.9 219.2l.4-.2 .1-1.4a.38 .38 0 0 1 .4-.4 .38 .38 0 0 1 .3 .4v1.9l-.2 .4-5.9 .1M60.1 213.8v1.1M63.1 211.5l.5 .2v.3v.9l-.2 .4-2.9 .1h-.2l-.2 .4M159.1 213.4h2.8l.2 .4v1.2l-.3 .2h-1v-.4l.6-.1v-.6h-2.8v.6l.6 .1v.4h-.9l-.4-.2 .1-4.2h13.3l-.2 .3v8.5l.3 .2-.1 .2M165.1 217.6a.37 .37 0 0 1 .4-.4 .37 .37 0 0 1 .4 .4"/>
<path d="M165.1 219.5l.3 .4 .2 .1M165.2 217.6v1.9M165.6 220h5.7M165.9 217.6l.1 1.4 .4 .2h3.5l.4-.2 .1-.3M170.4 212l-.1-.3-.4-.2h-10.8l-.2 .1-.3 .4 .1 1.1 .4 .3M170.4 212v2.2l.3 .3-.3 .3v3.9M50.9 225.2l.2 .2v8.5l-.2 .2 .1 .1M51 225l-.1 .2M51 225l5.9 .1 .2 .4v1.9a.38 .38 0 0 1-.3 .3 .38 .38 0 0 1-.4-.3l-.1-1.4-.4-.3h-3.5l-.3 .1-.2 .4M51.9 226.3v3.9l-.3 .3 .3 .3v2.2M60.1 231.2l.4 .4M60.1 230.1l.2-.3h1l.2 .2-.2 .2"/>
<path d="M60.1 230.1v1.1M60.5 231.6h2.6M61.3 230.3h-.4v.6h2.7v-.6h-.3M63.1 231.6l.3 .1 .2 .4v1.2l-.5 .2h-10.7l-.5-.2v-.3M63.2 230.2l-.2-.2 .2-.2h1l.2 .3v3.9l-.3 .2-13.1 .1M159.1 233.5l-.2-.1-.3-.4 .1-1.2 .4-.2 2.8-.1 .2-.3 .1-1.1-.3-.3h-.9l-.2 .2v.1l.6 .1v.7h-2.8v-.7l.6-.1v-.3a1.26 1.26 0 0 0-1.3 .1v4.1l.2 .2M159.1 233.5h10.8M165.1 227.3a.37 .37 0 0 0 .4 .4 .37 .37 0 0 0 .4-.4M165.1 225.5l.1-.3 .4-.2h5.8l-.3 .4v8.5l.3 .2M165.2 225.5v1.9M166.4 225.7l-.4 .3-.1 1.4M166.4 225.7h3.5"/>
<path d="M169.9 225.7l.2 .1 .3 .4M170.4 233l-.3 .4-.2 .1M170.4 226.2v4l.3 .3-.3 .3v2.2M171.4 234.1l-.1 .1h-13.1"/>
</g>
<!-- layer: Dimensions -->
<g fill="none" stroke="#000" stroke-width=".21">
<path d="M24.6 16.7v3.4M25.8 17.4h40M67.1 16.7v3.4M25.1 38.7v3.5M41.1 38.7v3.5M41.4 38.4h3.8M44 29.4h.3M44.6 30.6v2.3M44.6 34.8v2.3M48.6 38.7v3.5M67.1 38.7v3.5M26.3 41.5h13.5"/>
<path d="M42.3 41.5h5M49.8 41.5h16M55.6 139.8v3.3M72.1 139.8v3.3M11.2 152.4h8.5M11.8 152.4l.2 3.8M11.9 149.9l-.1 1.2M12.1 157.4l.2 1.3M14.8 156l-3.5 .3M38.3 153.4h17M38.3 143.4h17M38.9 144.6v2.9"/>
<path d="M38.9 149.3v2.9M56.8 140.4h14M80.8 159v1.2M86.7 155.9v5.3M88 156.5h1M90.2 155.9v5.3M30.6 171.1v2.9M31.8 173.4h39M72.1 171.2v2.8M80.2 164.5h6.2M80.2 161.5h6.2M80.2 172.5h6.2"/>
<path d="M80.8 161.5v.5M80.8 163.9v.6M80.8 165.7v1.8M80.8 169.4v1.8M30.3 203.8h5.3M30.9 205v19.1M70.7 204.8h2.3M72.4 206v15.6M186.7 203.7h5.3M191.4 205v19M30.9 226v19M72.4 223.4v15.6"/>
<path d="M191.4 225.9v19.1M30.3 246.3h5.3M70.7 240.2h2.3M186.7 246.2h5.3"/>
</g>
<g fill="#000" stroke="#000" stroke-width=".21">
<path d="M24.6 17.4l1.2-.2v.4zM65.8 17.2l1.3 .2-1.3 .2zM44.4 37.1h.4l-.2 1.3zM44.6 29.4l.2 1.2h-.4zM25.1 41.5l1.2-.2v.4zM39.8 41.3l1.3 .2-1.3 .2zM41.1 41.5l1.2-.2v.4zM47.3 41.3l1.3 .2-1.3 .2zM48.6 41.5l1.2-.2v.4zM65.8 41.3l1.3 .2-1.3 .2zM12 156.2l.3 1.2-.4 .1zM11.6 151.1l.4 .1-.2 1.2z"/>
<path d="M38.7 152.2h.4l-.2 1.2zM38.9 143.4l.2 1.2h-.4zM55.6 140.4l1.2-.2v.4zM70.8 140.2l1.3 .2-1.3 .2zM86.7 156.5l1.3-.2v.4zM89 156.3l1.2 .2-1.2 .2zM30.6 173.4l1.2-.2v.4zM70.8 173.2l1.3 .2-1.3 .2zM80.8 164.5l.3 1.2h-.5zM80.6 160.2h.5l-.3 1.3zM80.6 171.2h.5l-.3 1.3zM30.9 203.8l.2 1.2h-.4z"/>
<path d="M72.4 204.8l.2 1.2h-.4zM191.4 203.7l.2 1.3h-.4zM72.2 239h.4l-.2 1.2zM30.7 245h.4l-.2 1.3zM191.2 245h.4l-.2 1.2z"/>
</g>
<!-- layer: Shugg Blocks -->
<path d="M28.6 17.9v10.8l1 .3-2.5 .9 2 .7v10.3M29.6 17.9v10.4l2 .7-2.4 .9 .9 .3v10.7M29.1 152.2v7.7l1 .4-2.5 .8 2 .7v7.4M30.1 152.2v7.4l2 .7-2.4 .8 .9 .3v7.8M66.6 140.9v13l1 .3-2.5 .9 2 .6v12.7M67.6 140.9v12.6l2 .7-2.4 .9 .9 .3v13M53.4 242.3h-8.9l-.7 1.9-.8-2.4-.4 .9h-9.2M53.4 241.3h-9.3l-.3 .9-.8-2.5-.7 2.1h-8.9M168.9 242.2h8.9l.7 2 .8-2.4 .4 .9h9.2M168.9 241.2h9.3l.3 1 .8-2.5 .7 2.1h8.9" fill="none" stroke="#000" stroke-width=".21"/>
<!-- layer: Glass -->
<g fill="#fff" stroke="#fff" stroke-width=".21">
<path d="M53.6 98.6h5.2zM53.6 98.6h5.2z"/>
<path d="M53.6 98.6l5.3 .1zM53.6 98.6l5.3 .1z"/>
<path d="M53.6 98.7l5.5 .1zM53.6 98.7l5.5 .1z"/>
<path d="M53.6 98.8l5.6 .1zM53.6 98.8l5.6 .1h-5.6z"/>
<path d="M53.6 98.9l5.8 .1-.2-.1zM53.6 98.9l5.8 .1h-5.8z"/>
<path d="M53.6 99l5.9 .1-.1-.1zM53.6 99l5.9 .1h-5.9z"/>
<path d="M53.6 99.1l5.9 .2v-.2zM53.6 99.1l5.9 .2h-5.9z"/>
<path d="M53.6 99.3l6 .2-.1-.2zM53.6 99.3l6 .2h-6z"/>
<path d="M53.6 99.5l6 .1v-.1zM53.6 99.5l6 .1h-6z"/>
<path d="M53.6 99.6l6 5.5v-5.5zM53.6 99.6l6 5.5h-6z"/>
<path d="M53.6 105.1l6 .2v-.2zM53.6 105.1l6 .2h-6z"/>
<path d="M53.6 105.3l5.9 .2 .1-.2zM53.6 105.3l5.9 .2h-5.9z"/>
<path d="M53.6 105.5l5.9 .1v-.1zM53.6 105.5l5.9 .1h-5.9z"/>
<path d="M53.6 105.6l5.8 .2 .1-.2zM53.6 105.6l5.8 .2h-5.8z"/>
<path d="M53.6 105.8l5.6 .1 .2-.1zM53.6 105.8l5.6 .1h-5.6z"/>
<path d="M53.6 105.9l5.5 .1 .1-.1zM53.6 105.9l5.5 .1h-5.5z"/>
<path d="M53.6 106h5.5zM53.6 106l5.3 .1z"/>
<path d="M53.6 106.1h5.3zM53.6 106.1h5.2z"/>
<path d="M53.6 106.1h5.2zM53.6 106.1h5z"/>
</g>
<!-- layer: Timber 1 -->
<g fill="#b82e00" stroke="#b82e00" stroke-width=".21">
<circle cx="66.9" cy="38.4" r=".08"/>
<circle cx="56.9" cy="38.4" r=".08"/>
<circle cx="63.4" cy="210.7" r=".08"/>
<circle cx="53.4" cy="210.7" r=".08"/>
<circle cx="57.2" cy="210.7" r=".08"/>
<circle cx="50.9" cy="205.2" r=".08"/>
<circle cx="50.9" cy="240.2" r=".08"/>
<circle cx="50.9" cy="209.6" r=".08"/>
<circle cx="50.9" cy="219.7" r=".08"/>
<circle cx="50.9" cy="229.6" r=".08"/>
<circle cx="50.9" cy="239.7" r=".08"/>
<circle cx="158.9" cy="210.7" r=".08"/>
<circle cx="168.9" cy="210.7" r=".08"/>
<circle cx="165.1" cy="210.7" r=".08"/>
<circle cx="171.4" cy="205.1" r=".08"/>
<circle cx="171.4" cy="240.1" r=".08"/>
</g>
<!-- layer: TitleBlock -->
<g fill="none" stroke="#000" stroke-width=".21">
<path d="M149.8 6.3h24v42.6h-24zM150.8 7.3h22v40.5h-22zM155.8 12.3h12v30.5h-12zM156.3 12.8h11v15.8h-11zM156.3 12.8h11v29.5h-11zM156.8 17.6l-.5 .5M158 14.2l-1.2 1.1M159.1 19.8l-1.1 1.1M160.2 16.4l-1.1 1.2M161.3 13.1l-1.1 1.1M161.4 15.3h.8v6.3h.6l-1 2.5-1-2.5h.6zM161.4 19.7l-.1 .1"/>
<path d="M162.4 18.7l-.2 .3M163.6 15.3l-1.2 1.1M163.8 12.8l-.2 .3M165.8 17.6l-1.1 1.1M166.8 10.3l-3.3-1.2h3.3v4.7M166.9 14.2l-1.1 1.1M179.8 6.3h24v42.6h-24zM180.8 7.3h22v40.5h-22zM185.8 12.3h12v30.5h-12zM186.3 12.8h11v29.5h-11zM186.3 19.7h11v15.8h-11h11v-15.8h-11v15.8zM187.5 19.8l-1.1 1.1"/>
<path d="M189.9 19.7l-.1 .1M196.5 19.8l-1.1 1.1M153.8 27.6l-1.3 3.2v-3.2h4.8M156.3 26.6h11v15.7h-11zM156.8 26.6l-.5 .5M156.8 35.5l-.5 .6M158 23.2l-1.2 1.1M158 32.2l-1.2 1.1M159.1 28.8l-1.1 1.1M159.1 37.8l-1.1 1.1M160.2 25.4l-1.1 1.2M160.2 34.4l-1.1 1.1"/>
<path d="M160.8 27.3h2v.5h-2zM161.1 22.3l-.9 .9M161.3 31l-1.1 1.2M161.4 37.7l-.1 .1M161.8 31.1l1 2.5h-.6v6.2h-.8v-6.2h-.6zM162.3 27.8l-1 1M162.4 36.7l-.2 .2M163.6 24.3l-1.2 1.1M163.6 33.3l-1.2 1.1M164.7 20.9l-1.1 1.2M164.7 29.9l-1.1 1.1M164.7 38.9l-1.1 1.1"/>
<path d="M165.8 26.6l-1.1 1.1M165.8 35.5l-1.1 1.2M166.3 27.6h4.7v3.2l-1.2-3.2M166.9 23.2l-1.1 1.1M166.9 32.2l-1.1 1.1M167.3 20.6l-.4 .3M167.3 29.6l-.4 .3M167.3 38.6l-.4 .3M186.4 23.2l-.1 .1M186.4 32.2l-.1 .1M187.5 28.8l-1.1 1.1M188.7 25.4l-1.2 1.2"/>
<path d="M188.7 34.4l-1.1 1.1M189.8 22.1l-1.1 1.1M189.8 31l-1.1 1.2M190.8 20.5h2v.5h-2zM190.9 27.7l-1.1 1.1M191.4 22.2h.8v6.3h.6l-1 2.5-1-2.5h.6zM191.4 24.9l-.5 .5M191.8 24.2l1 2.5h-.6v6.3h-.8v-6.3h-.6zM191.9 24.4l-.3 .3M192 33.3l-1.1 1.1M193.1 20.9l-1.1 1.2M193.1 29.9l-.9 1"/>
<path d="M194.3 26.6l-1.2 1.1M195.4 23.2l-1.1 1.1M195.4 32.2l-1.1 1.1M196.5 28.8l-1.1 1.1M197.3 25.7l-.8 .9M197.3 34.7l-.7 .8M156.3 40.4h11v1.9h-11zM158 41.2l-1.2 1.1M161.3 40l-1.1 1.2M163.6 42.3h-.1M166.8 41.3v4.8h-3.3l3.3-1.2M166.9 41.2l-1.1 1.1"/>
<path d="M186.3 40.4h11v1.9h-11zM186.4 41.2h-.1M189.4 40.4l-.7 .8M192 42.3h-.1M195.4 41.2l-1.1 1.1"/>
</g>
<g fill="#000" stroke="#000" stroke-width=".21">
<circle cx="156.8" cy="19.8" r=".06"/>
<circle cx="156.8" cy="13.1" r=".06"/>
<circle cx="158" cy="16.4" r=".06"/>
<circle cx="158" cy="18.7" r=".06"/>
<circle cx="159.1" cy="13.1" r=".06"/>
<circle cx="159.1" cy="15.3" r=".06"/>
<circle cx="160.2" cy="18.7" r=".06"/>
<circle cx="161.3" cy="15.3" r=".06"/>
<circle cx="161.3" cy="17.6" r=".06"/>
<circle cx="162.4" cy="14.2" r=".06"/>
<circle cx="163.6" cy="17.6" r=".06"/>
<circle cx="163.6" cy="19.8" r=".06"/>
<circle cx="164.7" cy="16.4" r=".06"/>
<circle cx="164.7" cy="14.2" r=".06"/>
<circle cx="165.8" cy="13.1" r=".06"/>
<circle cx="165.8" cy="19.8" r=".06"/>
<circle cx="166.9" cy="16.4" r=".06"/>
<circle cx="166.9" cy="18.7" r=".06"/>
<circle cx="192" cy="19.8" r=".06"/>
<circle cx="194.3" cy="19.8" r=".06"/>
<circle cx="156.8" cy="28.8" r=".06"/>
<circle cx="156.8" cy="22.1" r=".06"/>
<circle cx="156.8" cy="37.8" r=".06"/>
<circle cx="156.8" cy="31" r=".06"/>
<circle cx="158" cy="27.7" r=".06"/>
<circle cx="158" cy="25.4" r=".06"/>
<circle cx="158" cy="34.4" r=".06"/>
<circle cx="158" cy="36.7" r=".06"/>
<circle cx="159.1" cy="24.3" r=".06"/>
<circle cx="159.1" cy="22.1" r=".06"/>
<circle cx="159.1" cy="31" r=".06"/>
<circle cx="159.1" cy="33.3" r=".06"/>
<circle cx="160.2" cy="20.9" r=".06"/>
<circle cx="160.2" cy="36.7" r=".06"/>
<circle cx="160.2" cy="29.9" r=".06"/>
<circle cx="160.2" cy="27.7" r=".06"/>
<circle cx="160.2" cy="38.9" r=".06"/>
<circle cx="161.3" cy="35.5" r=".06"/>
<circle cx="161.3" cy="24.3" r=".06"/>
<circle cx="161.3" cy="26.5" r=".06"/>
<circle cx="162.4" cy="38.9" r=".06"/>
<circle cx="162.4" cy="32.2" r=".06"/>
<circle cx="162.4" cy="20.9" r=".06"/>
<circle cx="162.4" cy="29.9" r=".06"/>
<circle cx="162.4" cy="23.2" r=".06"/>
<circle cx="163.6" cy="26.5" r=".06"/>
<circle cx="163.6" cy="28.8" r=".06"/>
<circle cx="163.6" cy="37.8" r=".06"/>
<circle cx="163.6" cy="35.5" r=".06"/>
<circle cx="164.7" cy="32.2" r=".06"/>
<circle cx="164.7" cy="23.2" r=".06"/>
<circle cx="164.7" cy="25.4" r=".06"/>
<circle cx="164.7" cy="34.4" r=".06"/>
<circle cx="165.8" cy="37.8" r=".06"/>
<circle cx="165.8" cy="28.8" r=".06"/>
<circle cx="165.8" cy="22.1" r=".06"/>
<circle cx="165.8" cy="31" r=".06"/>
<circle cx="166.9" cy="25.4" r=".06"/>
<circle cx="166.9" cy="34.4" r=".06"/>
<circle cx="166.9" cy="27.7" r=".06"/>
<circle cx="166.9" cy="36.7" r=".06"/>
<circle cx="186.4" cy="27.7" r=".06"/>
<circle cx="186.4" cy="34.4" r=".06"/>
<circle cx="186.4" cy="25.4" r=".06"/>
<circle cx="187.5" cy="31" r=".06"/>
<circle cx="187.5" cy="22.1" r=".06"/>
<circle cx="187.5" cy="33.3" r=".06"/>
<circle cx="187.5" cy="24.3" r=".06"/>
<circle cx="188.6" cy="27.7" r=".06"/>
<circle cx="188.6" cy="20.9" r=".06"/>
<circle cx="188.6" cy="29.9" r=".06"/>
<circle cx="189.8" cy="24.3" r=".06"/>
<circle cx="189.8" cy="26.5" r=".06"/>
<circle cx="189.8" cy="33.3" r=".06"/>
<circle cx="190.9" cy="23.2" r=".06"/>
<circle cx="190.9" cy="29.9" r=".06"/>
<circle cx="190.9" cy="32.2" r=".06"/>
<circle cx="192" cy="26.5" r=".06"/>
<circle cx="192" cy="28.8" r=".06"/>
<circle cx="193.1" cy="34.4" r=".06"/>
<circle cx="193.1" cy="25.4" r=".06"/>
<circle cx="193.1" cy="32.2" r=".06"/>
<circle cx="193.1" cy="23.2" r=".06"/>
<circle cx="194.3" cy="31" r=".06"/>
<circle cx="194.3" cy="22.1" r=".06"/>
<circle cx="194.3" cy="28.8" r=".06"/>
<circle cx="195.4" cy="34.4" r=".06"/>
<circle cx="195.4" cy="25.4" r=".06"/>
<circle cx="195.4" cy="27.7" r=".06"/>
<circle cx="196.5" cy="31" r=".06"/>
<circle cx="196.5" cy="22.1" r=".06"/>
<circle cx="196.5" cy="24.3" r=".06"/>
<circle cx="196.5" cy="33.3" r=".06"/>
<circle cx="156.8" cy="40" r=".06"/>
<circle cx="159.1" cy="42.3" r=".06"/>
<circle cx="159.1" cy="40" r=".06"/>
<circle cx="161.3" cy="42.3" r=".06"/>
<circle cx="162.4" cy="41.2" r=".06"/>
<circle cx="164.7" cy="41.2" r=".06"/>
<circle cx="165.8" cy="40" r=".06"/>
<circle cx="187.5" cy="42.3" r=".06"/>
<circle cx="189.8" cy="42.3" r=".06"/>
<circle cx="190.9" cy="41.2" r=".06"/>
<circle cx="193.1" cy="41.2" r=".06"/>
<circle cx="196.5" cy="42.3" r=".06"/>
</g>
<!-- layer: Components 3 -->
<g fill="none" stroke="#000" stroke-width=".21">
<path d="M51.9 192.2a1.01 1.01 0 0 0-1 1v10.6h7v-10.6a1.01 1.01 0 0 0-1-1M51.9 192.2h5M165.4 192.2a1.01 1.01 0 0 0-1 1v10.5h7v-10.5a1.01 1.01 0 0 0-1-1M165.4 192.2h5M50.9 203.8h7v1h-7zM55.8 219.1l.2-.1 .3-.4v-13.1h-3.6v13.1l.2 .4 .3 .1h2.6M164.4 203.7h7v1h-7zM166.5 219.1l-.5-.3v-.2v-13.1h3.6v13.1l-.3 .4-.2 .1M166.5 219.1h2.6"/>
<circle cx="54.4" cy="198" r="3"/>
<circle cx="167.9" cy="197.9" r="3"/>
</g>
<!-- layer: Title Block -->
<g fill="none" stroke="#000" stroke-width=".21">
<path d="M52.8 54.1h19.9M70.9 75h-6.6l-8.5 8.4M55.7 92.4h12.4M75.5 141.9h-7.2l-9 4.1M65.1 188.2h-2.2l-3.5 3.5M63.4 200.2h-2.2v8.4M80.6 207.6h-2.2l-8.9 1.9M60.4 236.4v8.1h2.2M64.7 228.8l7.9 2.4h2.2M69.3 236.1l9.1 5h2.2M94.2 229.3l3.4 3.4h2.2M43.4 248.4v3.1h2.1"/>
<path d="M3.4 261.4h203v27.5h-203zM51.4 266.9h155M51.4 272.4h155M51.4 277.9h155M51.4 261.4v27.5M72.4 261.4v27.5M121.4 261.4v27.5M142.4 261.4v27.5M183.4 261.4v11M51.4 283.4h155M183.4 283.4v5.5"/>
</g>
<path d="M50.6 54.1l2.2-.4v.7zM53.6 92.4l2.1-.3v.7zM55.5 83.2l.5 .5-1.8 1.3zM57.3 146.9l1.9-1.2 .3 .6zM59.2 191.5l.5 .5-1.8 1.2zM60.9 208.6h.7l-.4 2.1zM67.4 210l2-.8 .2 .7zM60.4 234.2l.4 2.2h-.8zM62.6 228.2l2.2 .3-.2 .7zM67.4 235l2.1 .8-.4 .6zM92.6 227.7l1.8 1.3-.5 .5zM43.4 246.2l.3 2.2h-.7z" fill="#000" stroke="#000" stroke-width=".21"/>
<g font-size="5.6">
<text x="106.9" y="68.9">Vertical sliding double hung window</text>
<text x="106.5" y="73.9">Residential 2 pane</text>
</g>
<g font-size="4.2">
<text x="106.6" y="82.9">Features:</text>
<text x="106.7" y="142.9">Specifications:</text>
<text x="73.4" y="266.2">Timber for Shugg</text>
<text x="144.4" y="266.2">DH102_TFC4</text>
<text x="185.4" y="265.9">1:2</text>
<text x="73.4" y="271.7">A:A &amp; B:B</text>
<text x="144.4" y="271.6">11-08-21</text>
<text x="185.4" y="271.6">001</text>
<text x="73.4" y="277.2">-</text>
<text x="144.4" y="277.2">Double Hung</text>
<text x="73.4" y="282.7">-</text>
<text x="144.4" y="282.6">Residential</text>
<text x="73.4" y="288.2">-</text>
<text x="144.4" y="288.1">Single</text>
<text x="185.4" y="288.2">8mm</text>
</g>
<g font-size="3.5">
<text x="74.8" y="105.3">SECTION A-A</text>
<text x="83.3" y="248.5">SECTION B-B</text>
<text x="7" y="266.3">Neotechnical Industries Ltd</text>
</g>
<g font-size="3.1">
<text x="167.5" y="11.3">A</text>
<text x="152.3" y="27">B</text>
<text x="169.1" y="27">B</text>
<text x="151.8" y="47">DH102</text>
<text x="167.5" y="46.1">A</text>
<text x="181.9" y="47">DH102</text>
</g>
<g font-size="2.8">
<text x="73.1" y="58.2">head rebate for drawing</text>
<text x="73.1" y="54.8">Glass shown below</text>
<text x="73.2" y="61.5">clarity only</text>
<text x="71.2" y="76">Midseal</text>
<text x="106.8" y="87.9">Sashless panes of glass move within their own plane</text>
<text x="68.5" y="93.2">OVERLAP NOT TO SCALE</text>
<text x="106.7" y="92.9">Provides high and low ventilation</text>
<text x="68.6" y="96.5">Typically 100mm</text>
<text x="106.7" y="97.9">Narrow aluminium profiles hidden inside timber covers</text>
<text x="106.8" y="106.3">(frames may need to be adapted to suit)</text>
<text x="106.8" y="102.9">Can be retrofitted to solve ventilation problems</text>
<text x="106.7" y="112.9">Removable midseal closes off winter draughts</text>
<text x="106.7" y="117.9">Lock open position provides secure ventilation</text>
<text x="106.8" y="126">sliding pane (shown at top)</text>
<text x="106.9" y="122.6">Acrylic lifting handle may be positioned at the bottom or top of the bottom</text>
<text x="106.9" y="132.9">Available with or without a Base Pane</text>
<text x="76" y="142.9">Wool Pile Carrier</text>
<text x="106.8" y="152.9">Curved and/or raking heads available</text>
<text x="106.7" y="157.9">Frame height from 600mm</text>
<text x="106.7" y="162.9">Frame width from 370mm</text>
<text x="106.9" y="167.9">Annealed, laminated, toughened or Low E glass available as standard</text>
<text x="106.7" y="172.9">Most powder coated and anodised aluminium finishes available as standard</text>
<text x="65.5" y="189">Shugg Lock - typically</text>
<text x="65.4" y="192.3">required on one side</text>
<text x="65.5" y="195.7">only</text>
<text x="63.8" y="201.2">Guide N1382</text>
<text x="81" y="208.4">Timber guide cover</text>
<text x="75.2" y="232.2">'h' Plastic</text>
<text x="100.2" y="233.8">Glass</text>
<text x="62.9" y="245.5">Guide N1382</text>
<text x="81" y="241.8">Timber guide cover</text>
<text x="46" y="252.2">Timber jamb</text>
<text x="52.4" y="264.1">Frame Type</text>
<text x="52.5" y="269.7">Section</text>
<text x="122.4" y="264.1">Drawing name</text>
<text x="122.4" y="269.6">Date drawn</text>
<text x="172.2" y="269.6">Revision</text>
<text x="172.3" y="264.2">Scale</text>
<text x="8.8" y="271.8">9 McDonald St, Sandringham,</text>
<text x="21.4" y="275.1">Auckland.</text>
<text x="52.5" y="275.1">Notes</text>
<text x="122.6" y="275.1">Window style</text>
<text x="11.9" y="281.8">Email: info@shugg.co.nz</text>
<text x="15" y="278.5">Phone: 09 815 0481</text>
<text x="52.5" y="280.6">Notes</text>
<text x="122.6" y="280.7">Window format</text>
<text x="16.5" y="285.2">www.shugg.co.nz</text>
<text x="52.5" y="286.1">Notes</text>
<text x="122.5" y="286.2">Glazing</text>
<text x="170.3" y="286.1">Thickness</text>
</g>
<g font-size="2.1">
<text x="20" y="291.4">Details subject to change without notice. Exterior frames by others, Neotechnical Industries Ltd does not own the rights to exterior frames shown and are indicative only. All other details</text>
<text x="56.6" y="293.9">© Neotechnical Industries Ltd, not to be reproduced, altered or distributed in any form without permission.</text>
</g>
<g font-size="1.7">
<text x="41.1" y="17">75 minimum</text>
<text x="43.6" y="34.5">18</text>
<text x="30.8" y="41.2">22min.</text>
<text x="43.8" y="41.2">15</text>
<text x="56.9" y="41.2">37</text>
<text x="17.7" y="135.5">NOT TO SCALE</text>
<text x="17.8" y="137.6">Standard Height</text>
<text x="19.8" y="133.4">Base Pane</text>
<text x="18.8" y="141.8">Other heights</text>
<text x="20.7" y="143.9">available</text>
<text x="21.1" y="139.7">125mm</text>
<text x="61" y="140.1">23 min.</text>
<text x="38" y="149">20</text>
<text x="8.4" y="154.9">5.0° min.</text>
<text x="87.3" y="156.2">3.5</text>
<text x="80.4" y="163.6">3</text>
<text x="46.6" y="173.1">75 minimum</text>
<text x="80.4" y="169.1">8</text>
<text x="28.1" y="225.6">75 min.</text>
<text x="71.5" y="223.1">71</text>
<text x="188.6" y="225.6">75 min.</text>
</g>
<g font-size="1">
<text x="151.8" y="8.9">2 Panel Double Hung</text>
<text x="152" y="10.2">125mm Base Pane -</text>
<text x="153.2" y="11.5">Closed Position</text>
<text x="181.8" y="8.8">2 Panel Double Hung</text>
<text x="182" y="10.1">125mm Base Pane -</text>
<text x="183.5" y="11.4">Open Position</text>
<text x="157.9" y="41.6">Fixed base pane</text>
<text x="187.9" y="41.6">Fixed base pane</text>
</g>
</svg>
